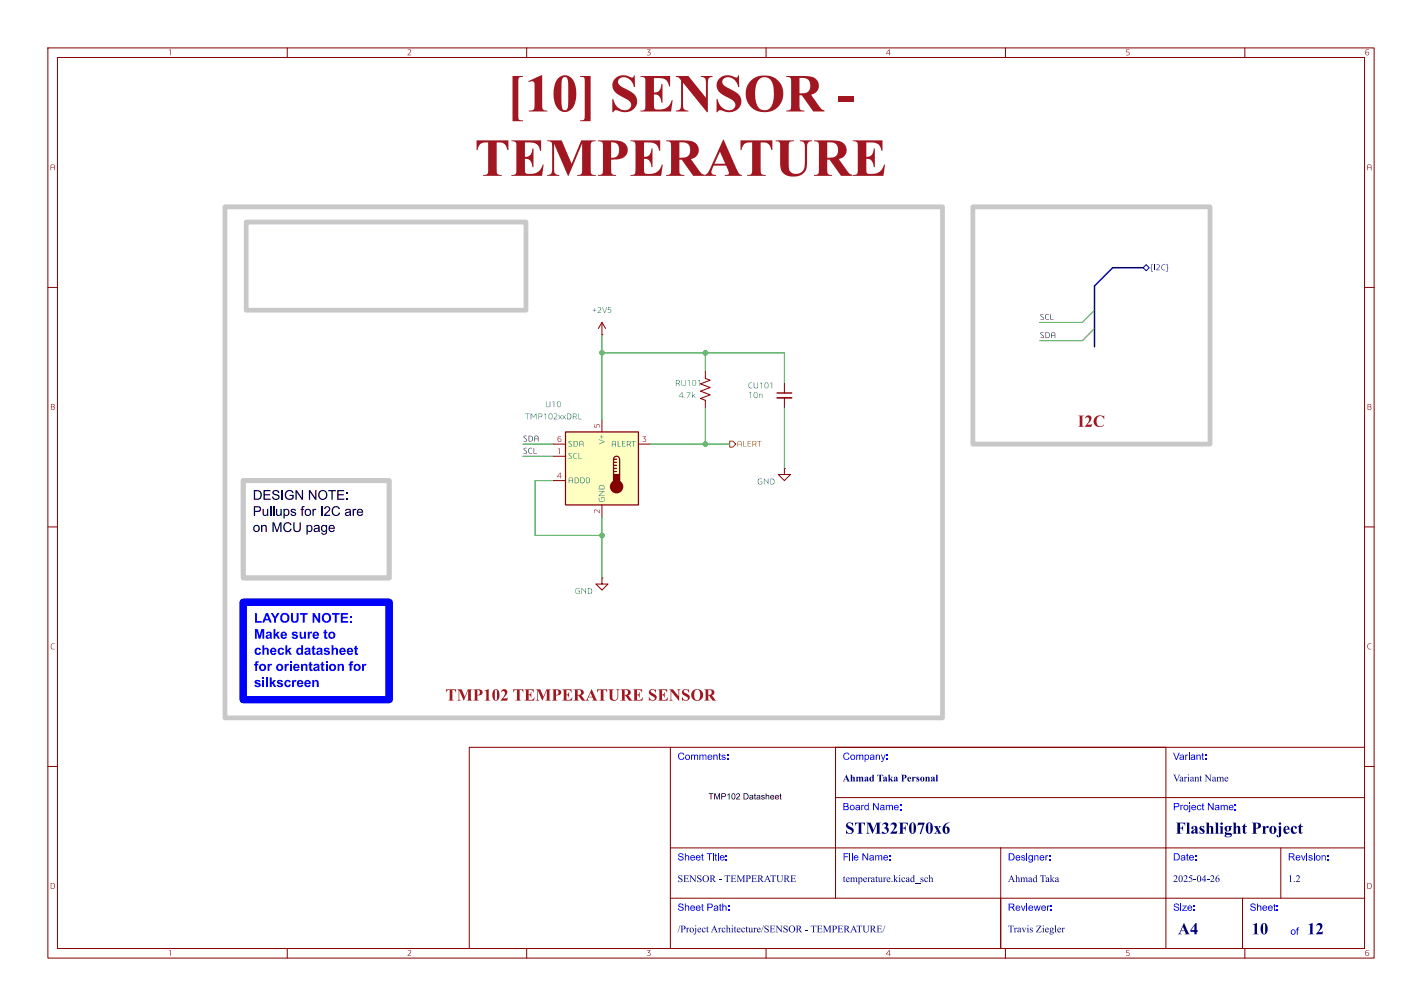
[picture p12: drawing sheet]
<svg xmlns="http://www.w3.org/2000/svg" width="297mm" height="210mm" viewBox="0 0 297 210" stroke-linecap="round" stroke-linejoin="round" font-family="sans-serif">
<g fill="none" stroke="#840000" stroke-width=".21">
<path d="M10 10h277v190h-277zM12 12h273v186h-273zM60 10v2M110 10v2M160 10v2M210 10v2M260 10v2M10 60h2M125.7 69.9h.1M125.7 67.3l-.7 1.3M125.7 67.3l.8 1.3M125.7 67.3v2.6"/>
<path d="M147.3 77.5v1.5l1 .4-2 .7 2 .8-2 .8 2 .7-2 .8 1 .4v1.5M285 60h2M10 110h2M285 110h2M125.7 120.7v1.2h1.3l-1.3 1.3-1.2-1.3h1.2M125.7 120.7h.1M140 156v42M174.5 156v31.5M243.5 156v42M285 156h-187v42M10 160h2M140 177h145"/>
<path d="M174.5 166.5h110.5M209 177v21M267.5 177v10.5M285 160h2M60 198v2M110 198v2M140 187.5h145M160 198v2M210 198v2M259.5 187.5v10.5M260 198v2"/>
</g>
<path d="M118.1 90.2h15.2v15.2h-15.2z" fill="#ffffc2"/>
<path d="M118.1 90.2h15.2v15.2h-15.2zM128.1 95.9l.2-.4 .4-.2h.4l.3 .4v3.4M128.1 95.9v3.2M128.1 95.9h.7M128.1 96.5h.7M128.1 97.2h.7M128.1 97.8h.7M128.1 98.4h.7" fill="none" stroke="#840000" stroke-width=".25"/>
<g fill="#840000" stroke="#840000" stroke-width=".25">
<path d="M128.1 99.1h1.3v1.9h-1.3z"/>
<circle cx="128.8" cy="101.6" r="1.27"/>
</g>
<path d="M115.6 92.7h2.5M115.6 95.3h2.5M125.7 87.6v2.6M133.3 92.7h2.6M163.8 97.8v1.3h1.3l-1.3 1.2-1.2-1.2h1.2M163.8 97.8h.1M163.8 80v2M163.8 83.1v2M115.6 100.3h2.5M125.7 105.4v2.6" fill="none" stroke="#840000" stroke-width=".21"/>
<path d="M162.3 82h3.1" fill="none" stroke="#840000" stroke-width=".3"/>
<path d="M162.3 83.1h3.1" fill="none" stroke="#840000" stroke-width=".33"/>
<path d="M238.8 55.9l.6-.7 .6 .7-.6 .6z" fill="none" stroke="#000084" stroke-width=".21"/>
<path d="M152.4 92.1h.6l.7 .6-.7 .6h-.6z" fill="none" stroke="#725600" stroke-width=".21"/>
<path d="M238.8 55.9h-6.4l-3.8 3.8v12.7" fill="none" stroke="#000084" stroke-width=".3"/>
<path d="M125.7 69.9v17.7M125.7 73.7h38.1v6.3M147.3 73.7v3.8M228.6 64.8l-2.5 2.5h-8.9M228.6 68.6l-2.5 2.5h-8.9M109.2 92.7h6.4M109.2 95.3h6.4M135.9 92.7h16.5M147.3 85.1v7.6M163.8 85.1v12.7M115.6 100.3h-3.8v11.5h13.9M125.7 108v12.7" fill="none" stroke="#009600" stroke-width=".21"/>
<path d="M50.8 125.7h30.5v20.4h-30.5z" fill="none" stroke="#00f" stroke-width="1.5"/>
<g fill="#00f">
<path d="M53.3 128h.4v1.6h1v.4h-1.4z"/>
<path d="M55.5 128h.5l.8 2h-.5l-.1-.5h-.8l-.2 .5h-.4l.3-.8h.9l-.3-.8-.2 .8h-.4z"/>
<path d="M56.5 128h.5l.5 .8 .4-.8h.5l-.7 1.1v.9h-.4v-.9z"/>
<path d="M58.8 128.2a1 1 0 0 1 1.5 .1 1 1 0 0 1-.3 1.5 1 1 0 0 1-1.4-.4l-.1-.4h.4a.59 .59 0 0 0 .7 .7 .59 .59 0 0 0 .4-.9 .56 .56 0 0 0-.6-.5 .56 .56 0 0 0-.5 .7h-.4z"/>
<path d="M60.8 128h.4v1.1a.44 .44 0 0 0 .1 .5 .44 .44 0 0 0 .6 0l.1-1.6h.4v1.4a.8 .8 0 0 1-.8 .6 .8 .8 0 0 1-.8-.6z"/>
<path d="M62.6 128h1.6v.3h-.6v1.7h-.4v-1.7h-.6z"/>
<path d="M65.3 128h.4l.8 1.3v-1.3h.4v2h-.4l-.8-1.3v1.3h-.4z"/>
<path d="M67.5 128.2a1 1 0 0 1 1.5 .1 1 1 0 0 1-.3 1.5 1 1 0 0 1-1.4-.4l-.1-.4h.4a.59 .59 0 0 0 .7 .7 .59 .59 0 0 0 .4-.9 .56 .56 0 0 0-.6-.5 .56 .56 0 0 0-.5 .7h-.4z"/>
<path d="M69.3 128h1.6v.3h-.6v1.7h-.4v-1.7h-.6z"/>
<path d="M71.2 128h1.5v.3h-1.1v.5h1v.3h-1v.5h1.1v.4h-1.5z"/>
<path d="M73.1 128.5h.4v.4h-.4z"/>
<path d="M73.1 129.6h.4v.4h-.4z"/>
<path d="M53.2 131.3h.7l.3 1.4 .4-1.4h.6v2h-.4v-1.5l-.4 1.5h-.4l-.4-1.5v1.5h-.4z"/>
<path d="M57.1 131.3h.4v1.1l.5-.5h.4l-.5 .5 .6 .9h-.4l-.4-.6-.2 .2v.4h-.4z"/>
<path d="M67.7 131.6l.4-.2v.5h.3v.3h-.3v.8h.3v.3l-.2 .1a.4 .4 0 0 1-.4-.1 .4 .4 0 0 1-.1-.5v-.6h-.1z"/>
<path d="M54.8 134.7h.4v.7a.52 .52 0 0 1 .6-.2 .52 .52 0 0 1 .3 .6v.9h-.4v-1a.27 .27 0 0 0-.3-.2 .27 .27 0 0 0-.2 .3v.9h-.4z"/>
<path d="M59.6 134.7h.4v1.1l.4-.6h.5l-.5 .6 .6 .9h-.5l-.3-.7-.2 .2v.5h-.4z"/>
<path d="M62 135.4a.56 .56 0 0 1 .9 0v-.7h.4v2h-.4v-.2a.6 .6 0 0 1-.7 .2 .6 .6 0 0 1-.3-.8h.4a.37 .37 0 0 0 .4 .5 .37 .37 0 0 0 .2-.6 .33 .33 0 0 0-.4-.3 .33 .33 0 0 0-.2 .4h-.4z"/>
<path d="M65.2 135l.4-.3v.5h.3v.4h-.3v.8h.3v.3h-.2a.4 .4 0 0 1-.4-.1 .4 .4 0 0 1-.1-.4v-.6h-.1z"/>
<path d="M69.3 134.7h.3v.7a.52 .52 0 0 1 .7-.2 .52 .52 0 0 1 .3 .6v.9h-.4v-1a.27 .27 0 0 0-.3-.2 .27 .27 0 0 0-.2 .3l-.1 .9h-.3z"/>
<path d="M74.1 135l.4-.3v.5h.3v.4h-.3v.8h.3v.3h-.2a.4 .4 0 0 1-.4-.1 .4 .4 0 0 1-.1-.4v-.6h-.2z"/>
<path d="M53.4 138.1h.7l-.1 .2-.3 .1v.2h.3v.3h-.3v1.2h-.4v-1.2h-.2v-.3h.2z"/>
<path d="M64.6 138.3l.4-.2v.5h.3v.3h-.3v.8h.3v.3l-.2 .1a.4 .4 0 0 1-.4-.1 .4 .4 0 0 1-.1-.5v-.6h-.2z"/>
<path d="M67.1 138.3l.4-.2v.5h.3v.3h-.3v.8h.3v.3l-.2 .1a.4 .4 0 0 1-.4-.1 .4 .4 0 0 1-.1-.5v-.6h-.2z"/>
<path d="M73.2 138.1h.6v.2l-.4 .1v.2h.3v.3h-.3v1.2h-.4v-1.2h-.2v-.3h.2z"/>
</g>
<path d="M55.8 141.4v2" fill="none" stroke="#00f" stroke-width=".38"/>
<path d="M56.3 141.4h.4v1.1l.5-.5h.5l-.5 .5 .5 .9h-.4l-.4-.6-.2 .2v.4h-.4z" fill="#00f"/>
<path d="M47 43.2h149.8v106.7h-149.8zM51.4 46.4h58.5v18.4h-58.5zM203.2 43.2h49.5v49.5h-49.5zM50.8 100.3h30.5v20.4h-30.5z" fill="none" stroke="#c8c8c8" stroke-width="1"/>
<g fill="#000">
<path d="M53 102.3h.7a1.01 1.01 0 0 1 1 1 1.01 1.01 0 0 1-1 1h-.7v-.2h.7a.78 .78 0 0 0 .7-.8 .78 .78 0 0 0-.7-.7h-.4v1.5h-.3zM53 105.7h.8a.61 .61 0 0 1 .7 .6 .61 .61 0 0 1-.7 .6h-.5v.8h-.3v-1.1h.8a.37 .37 0 0 0 .5-.3 .37 .37 0 0 0-.5-.4h-.5v.7h-.3zM55 102.3h1.5v.3h-1.2v.6h1.1v.2h-1.1v.7h1.2v.2h-1.5zM54.8 106.2h.3v1.1l.2 .2a.39 .39 0 0 0 .5-.5v-.8h.2v1.5h-.2v-.2a.52 .52 0 0 1-.6 .2 .52 .52 0 0 1-.4-.6zM57 102.5l.6-.2a.65 .65 0 0 1 .7 .6h-.2a.44 .44 0 0 0-.5-.4 .44 .44 0 0 0-.4 .5l.2 .1a.76 .76 0 0 1 1 .9 .85 .85 0 0 1-.9 .4 .85 .85 0 0 1-.7-.7h.3a.52 .52 0 0 0 .5 .4 .52 .52 0 0 0 .5-.5l-.3-.1a.7 .7 0 0 1-.9-.8zM56.9 109h.4l.6 1.8 .6-1.8h.3v2.1h-.2v-1.7l-.6 1.7h-.3l-.5-1.8v1.8h-.3zM57.6 106.2h.3v1.1l.2 .2a.39 .39 0 0 0 .5-.5v-.8h.2v1.5h-.2v-.2a.52 .52 0 0 1-.6 .2 .52 .52 0 0 1-.4-.6zM59.2 106.2h.2v.2a.71 .71 0 0 1 1.1 .4 .71 .71 0 0 1-.7 .9l-.4-.2v.7h-.2v-1.2h.2a.44 .44 0 0 0 .5 .5 .44 .44 0 0 0 .3-.7 .41 .41 0 0 0-.5-.4 .41 .41 0 0 0-.3 .6h-.2zM59.8 102.6a.92 .92 0 0 1 1.5 .3h-.2a.74 .74 0 0 0-1.1-.2 .74 .74 0 0 0-.2 1.1 .81 .81 0 0 0 1.3 .1v-.4h-.6v-.2h.8v.7a1.08 1.08 0 0 1-1.5 .1 1.08 1.08 0 0 1 0-1.5zM60.8 106.4l.3-.2a.52 .52 0 0 1 .7 .4l-.2 .1a.28 .28 0 0 0-.4-.4 .28 .28 0 0 0-.1 .4 .62 .62 0 0 1 .8 .6 .64 .64 0 0 1-.7 .4 .64 .64 0 0 1-.5-.4l.2-.1a.32 .32 0 0 0 .4 .4 .32 .32 0 0 0 .2-.4 .71 .71 0 0 1-.8-.7zM59.4 109.3a.88 .88 0 0 1 1.5 .3l-.3 .1a.66 .66 0 0 0-.8-.4 .66 .66 0 0 0-.4 .9 .62 .62 0 0 0 .6 .7 .62 .62 0 0 0 .7-.6l.2 .1a.95 .95 0 0 1-1.3 .6 .95 .95 0 0 1-.4-1.4zM61.7 102.3h.3l1 1.6v-1.6h.3v2h-.3l-1-1.5v1.5h-.3z"/>
<path d="M61.3 109h.2v1.2a.54 .54 0 0 0 .5 .7 .54 .54 0 0 0 .6-.7v-1.2h.2v1.2a.79 .79 0 0 1-.8 .9 .79 .79 0 0 1-.7-.9zM63.1 105.8l.5-.1v.2a.26 .26 0 0 0-.3 0 .26 .26 0 0 0-.1 .3h.3v.2h-.3v1.3h-.2v-1.3h-.2v-.2h.2zM63.8 106.4a.72 .72 0 0 1 1.1 .1 .72 .72 0 0 1-.3 1.1 .72 .72 0 0 1-1-.5v-.1h.3a.48 .48 0 0 0 .6 .5 .48 .48 0 0 0 .2-.8l-.4-.3a.46 .46 0 0 0-.4 .6h-.3zM64.5 102.3h.3l1 1.6v-1.6h.3v2h-.3l-1-1.5v1.5h-.3zM65.3 106.2h.2v.3l.2-.3h.3v.3a.32 .32 0 0 0-.4 0 .32 .32 0 0 0-.1 .4v.8h-.2zM66.7 102.6a.99 .99 0 0 1 1.5 .1 .99 .99 0 0 1-.3 1.5 .99 .99 0 0 1-1.4-.7v-.1h.2a.72 .72 0 0 0 .9 .7 .72 .72 0 0 0 .5-1.1 .69 .69 0 0 0-.9-.5 .69 .69 0 0 0-.5 .9h-.2zM67.9 105.8a.64 .64 0 0 1 1 .1 .64 .64 0 0 1-.3 1l-.6 .6h1v.2h-1.3l.3-.6a1.03 1.03 0 0 0 .7-1 .39 .39 0 0 0-.5-.2 .39 .39 0 0 0-.2 .4h-.3zM68.6 102.3h1.6v.3h-.7v1.7h-.3v-1.7h-.6zM70.4 102.3h1.5v.3h-1.2v.6h1.1v.2h-1.1v.7h1.2v.2h-1.5zM69.5 105.9a.88 .88 0 0 1 1.5 .3l-.3 .1a.66 .66 0 0 0-.8-.3 .66 .66 0 0 0-.4 .8 .62 .62 0 0 0 .6 .7 .62 .62 0 0 0 .7-.5l.2 .1a.95 .95 0 0 1-1.3 .5 .95 .95 0 0 1-.4-1.3zM72.3 102.9h.3v.3h-.3zM72.3 104h.3v.3h-.3z"/>
<path d="M72.2 106.3h.1a.64 .64 0 0 1 .8 0 .64 .64 0 0 1 .2 .8l.1 .6h-.3v-.2a.57 .57 0 0 1-.6 .3 .57 .57 0 0 1-.5-.5l.6 .2a.45 .45 0 0 0 .4-.5l-1 .3a.65 .65 0 0 1 .9-.5 .22 .22 0 0 0 .1-.3 .22 .22 0 0 0-.3-.1l-.4 .3h-.2zM73.7 106.2h.2v.3l.2-.3h.3v.3a.32 .32 0 0 0-.4 0 .32 .32 0 0 0-.1 .4v.8h-.2zM74.7 106.4a.68 .68 0 0 1 .8-.1 .68 .68 0 0 1 .4 .7h-1.1a.42 .42 0 0 0 .3 .5 .42 .42 0 0 0 .5-.3l.2 .1a.69 .69 0 0 1-.8 .4 .69 .69 0 0 1-.5-.9h1.1a.41 .41 0 0 0-.4-.4 .41 .41 0 0 0-.4 .4h-.3z"/>
</g>
<path d="M58.9 102.3v2" fill="none" stroke="#000" stroke-width=".27"/>
<path d="M56.5 105.7v2M57.1 105.7v2" fill="none" stroke="#000" stroke-width=".25"/>
<path d="M67.2 105.7v2" fill="none" stroke="#000" stroke-width=".26"/>
<g fill="#009600" stroke="#009600" stroke-width=".21">
<circle cx="147.3" cy="73.7" r=".46"/>
<circle cx="125.7" cy="111.8" r=".46"/>
<circle cx="147.3" cy="92.7" r=".46"/>
<circle cx="125.7" cy="73.7" r=".46"/>
</g>
<g font-size="11.1" fill="#a21622">
<text x="105.9" y="26.2">[10]SENSOR-</text>
<text x="99.1" y="39.6">TEMPERATURE</text>
</g>
<g font-size="3.5" fill="#a21622">
<text x="225.1" y="89.5">I2C</text>
<text x="93" y="146.7">TMP102 TEMPERATURE SENSOR</text>
</g>
<g font-size="3.5" fill="#00007f">
<text x="176.5" y="174.9">STM32F070x6</text>
<text x="245.5" y="174.9">FlashlightProject</text>
<text x="246" y="195.9">A4</text>
<text x="261.4" y="196">10</text>
<text x="273" y="196">12</text>
</g>
<text font-size="2.8" x="52.8" y="112.2">on MCU page</text>
<g font-size="2.8" fill="#00f">
<text x="53" y="134.5">Make sure to</text>
<text x="53" y="137.8">check datasheet</text>
<text x="53" y="141.2">for orientation for</text>
<text x="53" y="144.6">silkscreen</text>
</g>
<g font-size="2.1" fill="#00f">
<text x="141.5" y="159.2">Comments:</text>
<text x="176" y="159.2">Company:</text>
<text x="245" y="159.2">Variant:</text>
<text x="176" y="169.7">Board Name:</text>
<text x="245" y="169.7">Project Name:</text>
<text x="141.5" y="180.2">Sheet Title:</text>
<text x="176" y="180.2">File Name:</text>
<text x="210.5" y="180.2">Designer:</text>
<text x="245" y="180.2">Date:</text>
<text x="269" y="180.2">Revision:</text>
<text x="141.5" y="190.7">Sheet Path:</text>
<text x="210.5" y="190.7">Reviewer:</text>
<text x="245" y="190.7">Size:</text>
<text x="261" y="190.7">Sheet:</text>
<text x="269.5" y="195.7">of</text>
</g>
<g font-size="2.1" fill="#00007f">
<text x="176" y="163.7">AhmadTakaPersonal</text>
<text x="245" y="163.7">VariantName</text>
<text x="141.5" y="184.7">SENSOR- TEMPERATURE</text>
<text x="176" y="184.7">temperature.kicad_sch</text>
<text x="210.5" y="184.7">AhmadTaka</text>
<text x="245" y="184.7">2025-04-26</text>
<text x="269" y="184.7">1.2</text>
<text x="141.5" y="195.2">/ProjectArchitecture/SENSOR- TEMPERATURE/</text>
<text x="210.5" y="195.2">TravisZiegler</text>
</g>
<g font-size="1.8" fill="#840000">
<text x="35" y="11.9">1</text>
<text x="85" y="11.9">2</text>
<text x="135" y="11.9">3</text>
<text x="185" y="11.9">4</text>
<text x="235" y="11.9">5</text>
<text x="285" y="11.9">6</text>
<text x="10.4" y="35.9">A</text>
<text x="285.4" y="35.9">A</text>
<text x="10.4" y="85.9">B</text>
<text x="285.4" y="85.9">B</text>
<text x="10.5" y="135.9">C</text>
<text x="285.5" y="135.9">C</text>
<text x="10.4" y="185.9">D</text>
<text x="285.4" y="185.9">D</text>
<text x="35" y="199.9">1</text>
<text x="85" y="199.9">2</text>
<text x="135" y="199.9">3</text>
<text x="185" y="199.9">4</text>
<text x="235" y="199.9">5</text>
<text x="285" y="199.9">6</text>
</g>
<text font-size="1.8" fill="#000084" x="240.2" y="56.8">{I2C}</text>
<g font-size="1.8" fill="#006464">
<text x="123.6" y="65.7">+2V5</text>
<text x="141" y="80.9">RU101</text>
<text x="141.7" y="83.4">4.7k</text>
<text x="156.2" y="81.4">CU101</text>
<text x="156.2" y="83.4">10n</text>
<text x="109.6" y="87.9">TMP102xxDRL</text>
<text x="113.9" y="85.3">U10</text>
<text x="118.6" y="93.6">SDA</text>
<text x="126.6" y="92.7" transform="rotate(-90 126.6 92.7)">V+</text>
<text x="127.6" y="93.6">ALERT</text>
<text x="118.6" y="96.1">SCL</text>
<text x="118.6" y="101.2">ADD0</text>
<text x="158.1" y="101.5">GND</text>
<text x="126.6" y="104.9" transform="rotate(-90 126.6 104.9)">GND</text>
<text x="120" y="124.3">GND</text>
</g>
<g font-size="1.8" fill="#0f0f0f">
<text x="217.2" y="70.8">SDA</text>
<text x="217.2" y="67">SCL</text>
<text x="109.2" y="94.9">SCL</text>
<text x="109.2" y="92.4">SDA</text>
</g>
<g font-size="1.8" fill="#a90000">
<text x="125.5" y="89.4" transform="rotate(-90 125.5 89.4)">5</text>
<text x="116.3" y="92.5">6</text>
<text x="116.3" y="95">1</text>
<text x="134.1" y="92.5">3</text>
<text x="116.3" y="100.1">4</text>
<text x="125.5" y="107.2" transform="rotate(-90 125.5 107.2)">2</text>
</g>
<text font-size="1.8" fill="#725600" x="153.9" y="93.6">ALERT</text>
<text font-size="1.8" x="148" y="167.1">TMP102 Datasheet</text>
</svg>
